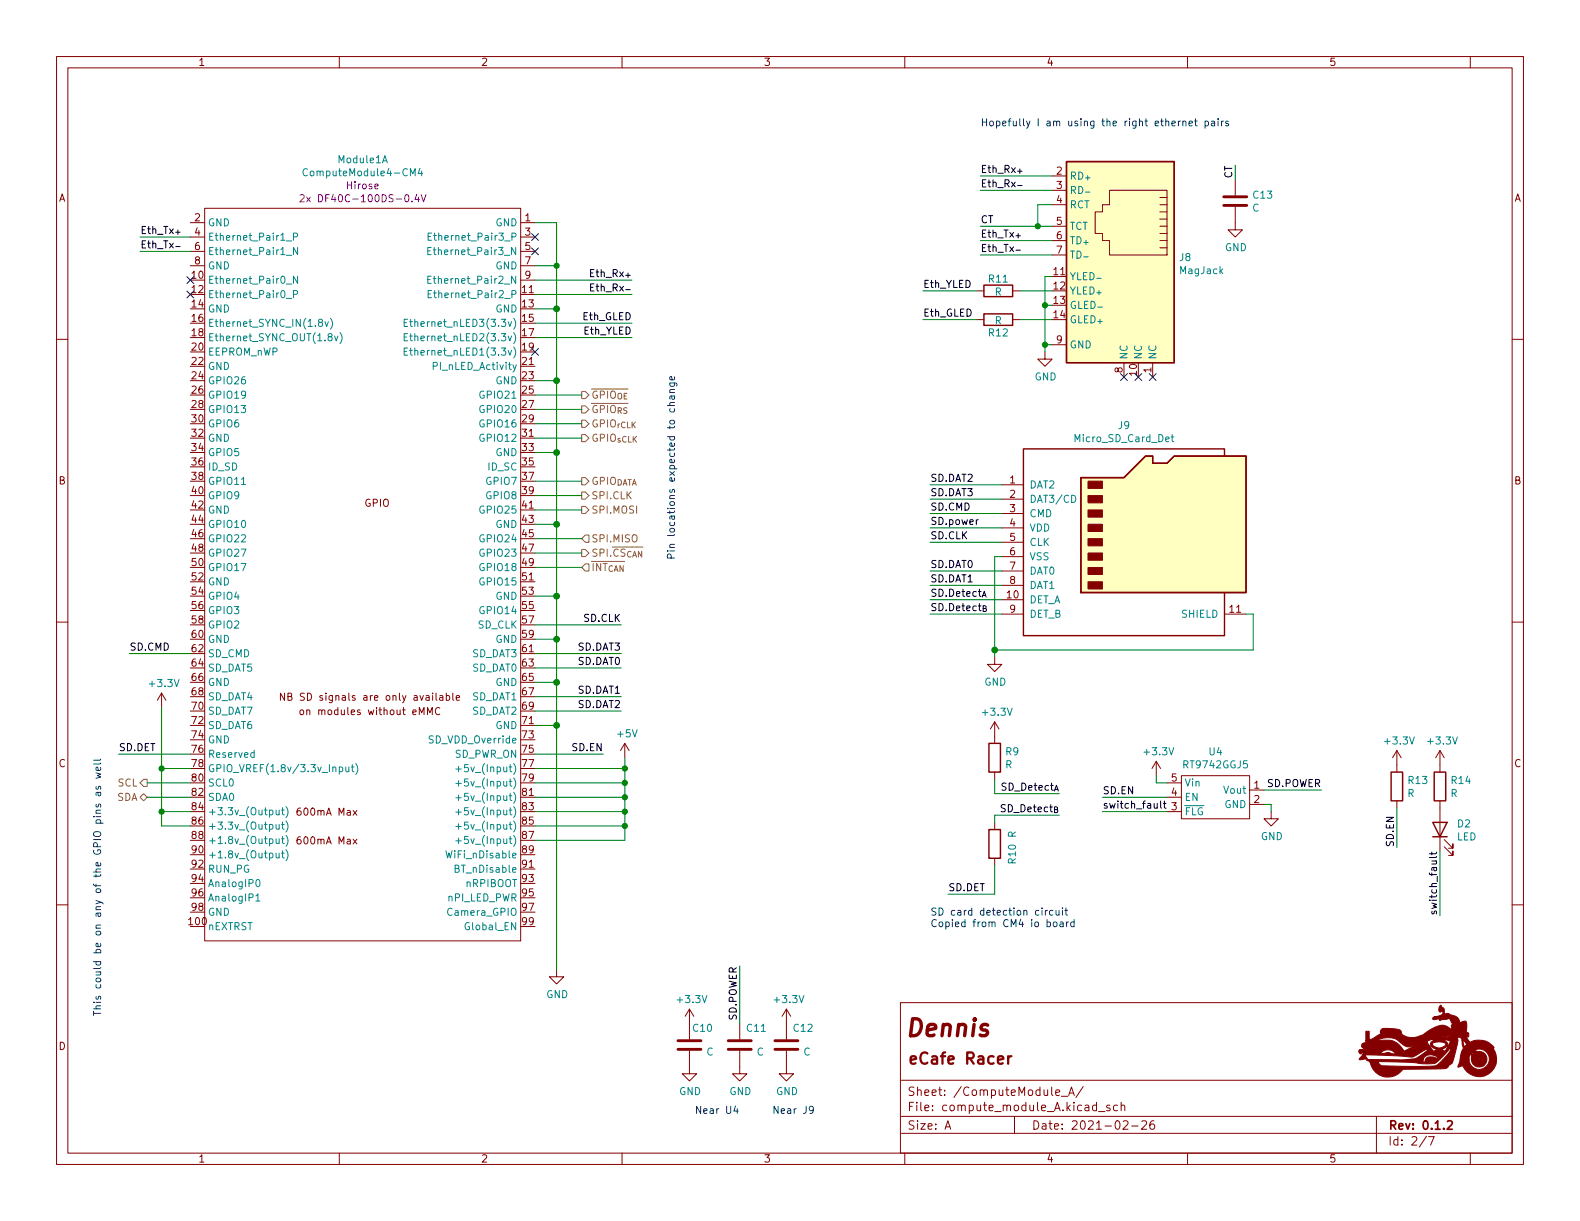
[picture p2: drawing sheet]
<svg xmlns="http://www.w3.org/2000/svg" width="279mm" height="216mm" viewBox="0 0 279 216" stroke-linecap="round" stroke-linejoin="round" font-family="sans-serif">
<g fill="none" stroke="#840000" stroke-width=".18">
<path d="M10 10h259.4v195.9h-259.4zM12 12h255.4v191.9h-255.4zM60 10v2M110 10v2M160 10v2M210 10v2M260 10v2M33.7 39.4h2.5M36.2 36.8h55.9v129.6h-55.9zM92.1 39.4h2.5M186.1 36.2h2.5M186.1 31.1h2.5"/>
<path d="M186.1 33.7h2.5M196.2 33.7h10.2v11.4h-10.2v-2.6h-1.3v-1.2h-1.2v-3.8h1.2v-1.3h1.3zM205.1 38.7h1.3M205.1 37.5h1.3M205.1 36.2h1.3M205.1 34.9h1.3M218.4 36.6v4h1.3l-1.3 1.3-1.2-1.3h1.2M218.4 31.8v2.7M10 60h2M33.7 41.9h2.5M33.7 44.5h2.5M33.7 47h2.5"/>
<path d="M92.1 52.1h2.5M92.1 41.9h2.5M92.1 44.5h2.5M92.1 47h2.5M92.1 49.5h2.5M172.7 51.4h1.3M172.7 56.5h1.3M179.1 51.4h1.2M179.1 56.5h1.2M186.1 40h2.5M186.1 42.5h2.5M186.1 45.1h2.5"/>
<path d="M186.1 48.9h2.5M205.1 43.8h1.3M205.1 42.5h1.3M205.1 41.3h1.3M205.1 40h1.3M267.4 60h2M92.1 64.8h2.5M92.1 77.5h2.5M184.8 62.2v1.3h1.3l-1.3 1.3-1.3-1.3h1.3M186.1 61h2.5M198.8 64.1v2.6M203.8 64.1v2.6"/>
<path d="M92.1 90.2h2.5M177.2 85.7h3.8M177.2 88.3h3.8M177.2 90.8h3.8M177.2 93.3h3.8M177.2 95.9h3.8M177.2 98.4h3.8M10 110h2M92.1 102.9h2.5M92.1 115.6h2.5M175.9 116.2v1.3h1.3l-1.3 1.2-1.3-1.2h1.3M177.2 106h3.8"/>
<path d="M177.2 108.6h3.8M177.2 101h3.8M177.2 103.5h3.8M216.5 108.6h3.8M267.4 110h2M28.6 122.6l-.8 1.2M28.6 122.6v2.5M28.6 122.6l.7 1.2M50.3 122.6v1.2l-.7-1.2v1.2M50.9 123.2l.6-.1 .1-.2-.1-.2-.6-.1v1.2h.5l.2-.1v-.3l-.3-.2M53.2 125.6l.3-.1 .2 .3v.3l-.2 .3-.3-.1-.2-.2zM75.6 126.4v-1.3l.4 .9 .4-.9v1.3"/>
<path d="M77.8 123h.5v.8M77.8 125.2a.6 .6 0 0 0-.9 .4 .6 .6 0 0 0 .6 .8l.3-.1M78.3 123.3h-.4l-.2 .2 .2 .3h.4M78.9 123h.4l.2 .2-.1 .6h-.5M78.9 122.6v1.2M80.1 122.6v1.1l.2 .1M80.7 123.4l.6-.1-.1-.3h-.3l-.2 .2v.6h.5M92.1 128.3h2.5M110.5 131.4l-.8 1.3M110.5 131.4v2.6M110.5 131.4l.8 1.3M175.9 127.6v3.8"/>
<path d="M175.9 136.5v1.3M175.9 127.6l-.8 1.3M175.9 127.6l.8 1.3M204.5 134.6l-.8 1.3M204.5 134.6v2.6M204.5 134.6l.7 1.3M206.4 138.4h2.5M208.9 137.2h12.1v7.6h-12.1zM221 139.7h2.5M247 132.7v3.8M247 132.7l-.7 1.3M247 132.7l.8 1.3"/>
<path d="M254.6 132.7v3.8M254.6 132.7l-.7 1.3M254.6 132.7l.8 1.3M10 160h2M62.4 148.4l.7 .8M62.4 143.3l.7 .9M63.1 148.4l-.7 .8M63.1 143.3l-.7 .9M92.1 141h2.5M92.1 153.7h2.5M175.9 145.4v1.3M175.9 151.8v1.2"/>
<path d="M206.4 141h2.5M206.4 143.5h2.5M221 142.2h2.5M224.8 143.5v1.3h1.3l-1.3 1.3-1.3-1.3h1.3M247 141.6v1.3M254.6 141.6v8.9M255.4 149.7l1.5 1.6v-.8v.8h-.7M255.4 148.5l1.5 1.5v-.8v.8h-.7M267.4 160h2M98.4 171.5v1.2h1.3l-1.3 1.3-1.2-1.3h1.2M121.9 178.4l-.7 1.3M121.9 178.4v5.4"/>
<path d="M121.9 178.4l.8 1.3M139.1 178.4l-.8 1.3M139.1 178.4v5.4M139.1 178.4l.7 1.3M159.2 177.3h108.2v26.6h-108.2zM121.9 185.8v4.1h1.3l-1.3 1.2-1.3-1.2h1.3M130.8 185.8v4.1h1.3l-1.3 1.2-1.3-1.2h1.3M130.8 181v2.8M139.1 185.8v4.1h1.2l-1.2 1.2-1.3-1.2h1.3M159.4 197.4h108M159.4 191h108M167.1 199.7l.5-1.5 .5 1.5"/>
<path d="M167.3 199.2h.7M179.4 197.4v3M186.7 193.2l.7-.1-.1-.3-.4-.1-.2 .2 .1 .7h.5M187.7 193.9h1.1M189 193.7l.5-1.5 .5 1.5M189.1 193.3h.7M191.5 192.1l-1.2 2M194.3 196.6h1.1M196.3 195.5l-.4-.1-.2 .2 .1 .2 .5 .2v.3h-.6M197.6 195.5l-.4-.1-.3 .3v.4l.1 .2h.6M198.3 195.6l.2-.2 .3 .1 .1 .9M198.3 194.9v1.5"/>
<path d="M198.6 198.3l.6-.1 .2 .1 .1 .3-1 1.1h1M200.1 199.1h1.2M201.9 198.3l.6-.1 .2 .1 .1 .3-1 1.1h1M204 198.2a.59 .59 0 0 0-.7 .6v.6l.2 .2 .4 .1 .2-.2 .1-.5-.2-.2-.4-.1-.3 .3M243.4 197.4v6.5M60 203.9v2M110 203.9v2M159.4 200.4h108M160 203.9v2M210 203.9v2M252.3 200.9l-1.3 1.9M252.6 201h1l-.6 1.5"/>
<path d="M260 203.9v2"/>
</g>
<path d="M256 198.3l.5-.1 .2 .1 .1 .3-.9 1.1h.9" fill="none" stroke="#840000" stroke-width=".3"/>
<path d="M178.3 186.8v1.3M178.9 186.8l-.4 .1-.2 .2" fill="none" stroke="#840000" stroke-width=".4"/>
<g fill="#840000" stroke="#840000" stroke-width=".18">
<path d="M241.5 182.4h.6v1.4h.3l1.7-1 .1-.1-.1-.5 .3-.3h2.3a.91 .91 0 0 1 1.1 .7l.2 .3 .3 .2a6.3 6.3 0 0 0 3.5 .4h3.6a1.04 1.04 0 0 0 1.3-1.1 1.5 1.5 0 0 1-1.8 1l-5.1 .1 1.7-.5a7.2 7.2 0 0 1 3.7-1.7l1.5 .6v-.7h.3l-.3-.4-.2-.4h.7l.3 .4h.3v.1l.1-.1h-.4l-.3-.4h-.7l-.3-.3-1.5 .3-.2-.2-1 .1-.2-.3 .3-.2h3.4l.7 .8 .1-.1-.8-.7h-3.4l3.2-.1-2.9 .1a1.34 1.34 0 0 0 1.3-.7l-.2-.3-.4 .2a.8 .8 0 0 1 .2-1.3l.4 .5a.52 .52 0 0 1 .2 .7l.1 .4 .6-.1 .6 .3a1.42 1.42 0 0 1 1.4 1.4l.6-.3h.6l.1 .8-.1 1 .4 .2v.4v.3l-.5-.1 .7 1.1a3.4 3.4 0 0 1 4.3 1l-.2 .1a3.1 3.1 0 0 1-1 4.6 3.1 3.1 0 0 1-4.4-1.6l-.8 .3 .4-1.4h1.6a1.79 1.79 0 0 0 2 1.8 1.79 1.79 0 0 0 1.5-2.2 1.79 1.79 0 0 0-2.3-1.3v.2l.3 .1a1.4 1.4 0 0 1 1.7 1.2 1.4 1.4 0 0 1-1.3 1.6 1.4 1.4 0 0 1-1.5-1.4h1.2l.1 .1 .2-.1-.2-.2-.1 .2h-1.2v-.7l-.2-.1-.2 .8h-1.6l.2-1.2h1.8l.2 .3 .1-.1-.2-.3-1.9 .1a1.05 1.05 0 0 0 .2-1.3l-.1-.8h.2l.3 1.1 .4-.4-.7-.9v.2h-.2a.58 .58 0 0 0-.8-.5 2.31 2.31 0 0 1-.1 1.8l-.8 2.6-.5 .4a1.19 1.19 0 0 1-1.5 .7l-6.7 .1a3.2 3.2 0 0 1-3.4 1.3 3.2 3.2 0 0 1-2.5-2.7h1.5l.4 .6 .4 .2h8.1a2.05 2.05 0 0 0 2.2-.8 5 5 0 0 0 1.7-2.2l-.1-.2-1.5 1.7a2.36 2.36 0 0 1-2.6 1.1h-.9a55.4 55.4 0 0 0-7.7-.4h-1.5l-.5-.2-.2-.3-.8 .2-.4-.1 .7-.8h.4l.5 .8 9.8 .1v.4l.3-.1a.99 .99 0 0 1 1.4-.8l.9 .3a1.52 1.52 0 0 0-2.6 .2h-2.9h.1a4.8 4.8 0 0 0 3.6-1.7l-.2-.2-.2 .1-1 .6a3 3 0 0 1-3 .6l-7.1-.3 .1-.2h2.9l1.4-.2 .9 .2h.5a1.67 1.67 0 0 0-2.8 0h-2.9v-.2l-.6 .2-.2-.4 .1-.3 .8-.2-.4-.4v-.4l.2-.1 1.1-.2-.6-.1v-.2l3.5-.1a3.2 3.2 0 0 1 3.3 2l1.6-.9h-.4a2.1 2.1 0 0 1-2.1-.8h4.9l1.2 1.7 .6-.3h.8l.6 .3 1-1.8-.9-.2-.1 .2a.58 .58 0 0 1 .4 .9 1.81 1.81 0 0 1-2.9-.1v-.4h.3a1.38 1.38 0 0 0 2.4 .2 1.66 1.66 0 0 0-2-.4l-.7 .2 .1-.2 .4-.3v-.1l-.2-.1-1 .4h-4.9l-.2-.2a3.3 3.3 0 0 0-3.6 0h-2.1z"/>
<path d="M192.4 102.9h2.5v1.2h-2.5z"/>
<path d="M192.4 100.3h2.5v1.3h-2.5z"/>
<path d="M192.4 97.8h2.5v1.3h-2.5z"/>
<path d="M192.4 95.3h2.5v1.2h-2.5z"/>
<path d="M192.4 92.7h2.5v1.3h-2.5z"/>
<path d="M192.4 90.2h2.5v1.2h-2.5z"/>
<path d="M192.4 87.6h2.5v1.3h-2.5z"/>
<path d="M192.4 85.1h2.5v1.3h-2.5z"/>
</g>
<path d="M216.4 36.3h4.1M216.4 34.8h4.1M119.9 185.5h4.1M119.9 184h4.1M128.8 185.5h4M128.8 184h4M137 185.5h4.1M137 184h4.1" fill="none" stroke="#840000" stroke-width=".51"/>
<g fill="#ffffc2" stroke="#ffffc2" stroke-width=".18">
<path d="M191.1 84.5h7.7l3.8-3.9h1.2v1.3h2.6l1.2-1.3h12.7v24.2h-29.2z"/>
<path d="M188.6 28.6h19v35.5h-19z"/>
</g>
<path d="M188.6 28.6h19v35.5h-19zM174 50.4h5.1v2.1h-5.1zM174 55.5h5.1v2h-5.1zM191.1 84.5h7.7l3.8-3.9h1.2v1.3h2.6l1.2-1.3h12.7v24.2h-29.2zM216.5 80.6v-1.2h-35.5v33h35.5v-7.6M174.9 131.4h2v5.1h-2zM246 136.5h2v5.1h-2zM253.6 136.5h2.1v5.1h-2.1zM174.9 146.7h2v5.1h-2zM253.4 145.4h2.5l-1.3 2.6zM253.4 148h2.5" fill="none" stroke="#840000" stroke-width=".25"/>
<g fill="none" stroke="#008484" stroke-width=".18">
<path d="M54.4 29.9a.6 .6 0 0 0-.9 .5 .6 .6 0 0 0 .6 .7l.3-.1M67.6 28.8l.5-1.3 .4 1.3M72.6 31.1v-1.3l.4 .9 .4-.9v1.3M74.3 29.8l-.3 .9h.7M74.6 30.2v.9M50.6 50.2h1M50.6 52.8h1M50.6 42.6h1M50.6 45.1h1M51.9 52h.6l.1-.2v-.3l-.7-.1v1.2M51.9 41.9l.6-.1 .1-.2v-.3l-.7-.1v1.3M52.6 48.8v1.3l-.7-1.3v1.3"/>
<path d="M52.6 43.8v1.2l-.7-1.2v1.2M57.5 56.9l.3 .8 .3-.8M58.4 56.3a1.46 1.46 0 0 1 0 1.9M59.2 59.4l.3 .9 .3-.9M60.1 58.8a1.46 1.46 0 0 1 0 1.9M71.5 57.1h.4M71.5 59.6h.4M72.1 56.5h-.6v1.2h.6M72.1 59h-.6v1.3h.6M72.4 56.9h.5M72.4 59.4h.5M72.6 56.5v1l.3 .2"/>
<path d="M72.6 59v1.1l.3 .2M75.6 44.4h.5M75.6 49.4h.5M75.7 52h.4M75.7 41.8h.4M76.3 43.8h-.7v1.2h.7M76.3 48.8h-.7v1.3h.7M76.3 51.4h-.6v1.2h.6M76.3 41.2h-.6v1.3h.6M71.5 62.1h.4M72.1 61.5h-.6v1.3h.6M72.4 62h.5"/>
<path d="M72.6 61.5v1.1l.3 .2M91.3 64.5l-.4 1.1-.2 .2M207.1 77.3h.5M207.3 76.8v1.1l.3 .2M42.7 85.7h.7M189.5 87.6a.64 .64 0 0 1 .7 .6 .64 .64 0 0 1-.7 .6zM44.9 133.1h-.3l-.3 .2 .2 .6h.4M44.9 132.7v1.2M60 135.7l.4-.1 .2 .3-.1 .5h-.5M61.2 135.6v.8l.3 .1 .2-.2M61.7 135.6v.9M62.1 135.6h.5"/>
<path d="M62.3 135.2v1.1l.3 .2M62.9 135a1.46 1.46 0 0 1 0 1.9M80.6 136h1M80.6 138.5h1M81.1 135.5v1M81.1 138v1M45.2 158.4l.4-.3v1.2M45.2 159.3h.8M45.4 155.6l.1-.1a.68 .68 0 0 1 .5 .6 .68 .68 0 0 1-.5 .7 .84 .84 0 0 1-.1-1.2zM48.8 143.2l.1 .8 .3 .1 .2-.1M48.8 145.8l.1 .8h.3l.2-.1M48.8 148.3l.1 .8 .3 .1 .2-.2"/>
<path d="M48.8 150.9l.1 .7 .3 .1 .2-.1M49.4 143.2v.9M49.4 145.8v.8M49.4 148.3v.9M49.4 150.9v.8M49.8 143.2h.5M49.8 145.8h.5M49.8 148.3h.5M49.8 150.9h.5M50 142.8v1.1l.3 .2M50 145.4v1l.3 .2M50 147.9v1.1l.3 .2"/>
<path d="M50 150.4v1.1l.3 .2M50.6 142.6a1.46 1.46 0 0 1 0 2M50.6 145.2a1.46 1.46 0 0 1 0 1.9M50.6 147.7a1.46 1.46 0 0 1 0 1.9M50.6 150.3a1.46 1.46 0 0 1 0 1.9M78.9 150.4l.3 1.3 .2-.9 .2 .9 .3-1.3M80.6 141.1h1M80.6 143.6h1M80.6 146.1h1M80.6 148.7h1M81.1 140.6v.9M81.1 143.1v1"/>
<path d="M81.1 145.7v.9M81.1 148.2v1"/>
</g>
<path d="M53.1 34.5l.5-.1 .2 .4-.8 .9h.8M54.2 34.8l.7 .9M54.9 34.8l-.7 .9M73.7 34.4l-.3 .9h.8M74 34.8v.9M74.5 34.4l.4 1.3 .4-1.3" fill="none" stroke="#840084" stroke-width=".18"/>
<path d="M102.9 74.3h.6l.6 .6-.6 .7h-.6zM102.9 76.8h.6l.6 .7-.6 .6h-.6zM102.9 71.8h.6l.6 .6-.6 .6h-.6zM102.9 69.2h.6l.6 .7-.6 .6h-.6zM102.9 89.5h.6l.6 .7-.6 .6h-.6zM102.9 84.5h.6l.6 .6-.6 .6h-.6zM102.9 87h.6l.6 .6-.6 .7h-.6zM102.9 97.2h.6l.6 .6-.6 .6h-.6zM103.5 94.6h.6v1.3h-.6l-.6-.6zM103.5 99.7h.6v1.3h-.6l-.6-.7zM25.4 137.8h.6v1.3h-.6l-.6-.7zM24.8 141l.6-.7 .6 .7-.6 .6z" fill="none" stroke="#848400" stroke-width=".18"/>
<path d="M173 91.9l-.4 .2M205.2 141.6v1.1l.2 .2M205.7 142.1h.5M205.9 141.6v1.1l.3 .2M253.2 150.7v.4M254 151.4l-.1 .2h-1.1M254 150.7l-.1 .3h-1.1" fill="none" stroke="#000" stroke-width=".18"/>
<g fill="none" stroke="#0000c2" stroke-width=".18">
<path d="M208.4 21.4v.9M208.7 21.4l-.3 .3M209.2 21.5l.2-.1 .3 .1v.8M209.2 21.4v.9M210.3 21.8l.6-.1-.1-.2-.4-.1-.1 .2v.6h.5M211.2 21.4h.5M211.4 21v1.1l.3 .2M213.1 21.5l.4-.1 .2 .3-.1 .5h-.5M213.1 21.4v1.3M214.3 21.5h.4l.1 .8M214.8 21.7l-.4 .1-.2 .2 .2 .3 .4-.1M215.4 21v.1"/>
<path d="M215.4 21.4v.9M216 21.4v.9M216.4 21.4l-.4 .3M217.2 21.5l-.3-.1-.2 .2 .1 .2 .4 .1v.3h-.5M118 71.7h1.3M118.4 67.7h1.1l.2 .3v.3M118.4 69.4h.9M118.5 72.3l-.1 .3 .3 .3 .5-.2v-.4M118.5 67.7l-.1 .4 .3 .2 .5-.1v-.5M118.7 70l.1 .4 .2 .2 .3-.2-.1-.4M119.2 66.6l.1 .4-.2 .2-.6-.1v-.5h.2l.2 .6M119.3 71.2h-.8l-.1 .3 .2 .2"/>
<path d="M119.3 70l-.8 .1v.5M119.3 68.9h-.8l-.1 .3 .2 .2M17.8 135.7v.4l-.2 .1h-.6v-.5l.3-.1 .1 .6M17.8 134.9l-.2 .2h-1.1M17.8 134.2l-.2 .2h-1.1M16.5 177.2h.2M16.5 178.8v.7M16.5 179.2h1.3M16.5 178.4h1.3M17 177.2h.8M17 176.2v.3l.1 .2 .2-.1 .2-.4h.3v.5M17 174.1v.4l.2 .2 .6-.1v-.5"/>
<path d="M17 173.1l.6-.2 .2 .2v.3l-.2 .2h-.4l-.2-.2zM17.8 177.8l-.8 .1v.3l.1 .2M184.3 160.6v.1M184.3 161v.8M184.9 161v.8M185.2 163.1l.3-.1 .3 .3-.2 .5h-.4M185.2 161l-.3 .2M186.2 161h-.4l-.2 .2 .1 .6h.5M186.3 163.1l.2-.1 .4 .1v.5l-.1 .2-.3 .1-.2-.2zM186.7 161l.1 .8h.3l.2-.1M187.3 161v.8M187.5 163.1h.4l.1 .8"/>
<path d="M187.9 160.6v.1M187.9 161v.8M188 163.3l-.4 .1-.2 .2 .2 .3 .4-.1M188.3 161h.5M188.5 160.6v1l.3 .2M188.6 163v.9M189 163l-.4 .3M189.9 163.1l-.3-.1-.3 .3 .2 .5h.4M189.9 162.6v1.3M123.9 195.6v1.3l-.7-1.3v1.3M137.6 195.6v1.3l-.7-1.3v1.3"/>
</g>
<g fill="none" stroke="#008400" stroke-width=".18">
<path d="M94.6 39.4h3.8v132.1M173.4 31.1h12.7M173.4 33.7h12.7M186.1 36.2h-2.6v3.8M24.8 41.9h8.9M24.8 44.5h8.9M94.6 59.7h17.2M94.6 49.5h17.2M94.6 52.1h17.2M94.6 57.2h17.2M94.6 47h3.8M94.6 54.6h3.8"/>
<path d="M163.2 51.4h9.5M163.2 56.5h9.5M173.4 40h12.7M173.4 42.5h12.7M173.4 45.1h12.7M180.3 51.4h5.8M180.3 56.5h5.8M184.8 54h1.3M186.1 48.9h-1.3v13.3M94.6 74.9h8.3M94.6 77.5h8.3M94.6 67.3h3.8"/>
<path d="M94.6 72.4h8.3M94.6 69.9h8.3M184.8 61h1.3M94.6 97.8h8.3M94.6 90.2h8.3M94.6 92.7h3.8M94.6 85.1h8.3M94.6 95.3h8.3M94.6 80h3.8M94.6 87.6h8.3M164.5 85.7h12.7M164.5 88.3h12.7"/>
<path d="M164.5 90.8h12.7M164.5 93.3h12.7M164.5 95.9h12.7M177.2 98.4h-1.3v17.8M22.9 115.6h10.8M94.6 110.5h15.3M94.6 100.3h8.3M94.6 105.4h3.8M94.6 113h3.8M94.6 115.6h15.3M94.6 118.1h15.3M164.5 108.6h12.7"/>
<path d="M164.5 103.5h12.7M164.5 101h12.7M164.5 106h12.7M220.3 108.6h1.3v6.3h-45.7M21 133.4h12.7M26 138.4h7.7M28.6 125.1v21h5.1M28.6 135.9h5.1M94.6 138.4h15.9M94.6 120.7h3.8M94.6 123.2h15.3M94.6 135.9h15.9"/>
<path d="M94.6 128.3h3.8M94.6 133.4h12.1M94.6 125.7h15.3M110.5 134v14.6h-15.9M175.9 137.8v2.5h11.4M204.5 137.2v1.2h1.9M223.5 139.7h10.2M26 141h7.7M28.6 143.5h5.1M94.6 143.5h15.9M94.6 141h15.9M94.6 146.1h15.9"/>
<path d="M175.9 153v5.1h-8.3M187.3 144.1h-11.4v1.3M194.9 143.5h11.5M194.9 141h11.5M223.5 142.2h1.3v1.3M247 142.9v7M254.6 150.5v11.4M130.8 170.8v10.2"/>
</g>
<g fill="none" stroke="#000084" stroke-width=".18">
<path d="M33 48.9l1.3 1.2M33 51.5l1.3 1.2M34.3 48.9l-1.3 1.2M34.3 51.5l-1.3 1.2M94 43.8l1.2 1.3M94 41.3l1.2 1.2M95.2 43.8l-1.2 1.3M95.2 41.3l-1.2 1.2M94 61.6l1.2 1.2M95.2 61.6l-1.2 1.2M198.1 66.1l1.3 1.2M199.4 66.1l-1.3 1.2"/>
<path d="M200.7 66.1l1.2 1.2M201.9 66.1l-1.2 1.2M203.2 66.1l1.2 1.2M204.4 66.1l-1.2 1.2"/>
</g>
<g fill="#008400" stroke="#008400" stroke-width=".18">
<circle cx="98.4" cy="80" r=".51"/>
<circle cx="98.4" cy="92.7" r=".51"/>
<circle cx="98.4" cy="54.6" r=".51"/>
<circle cx="28.6" cy="135.9" r=".46"/>
<circle cx="98.4" cy="128.3" r=".51"/>
<circle cx="28.6" cy="143.5" r=".46"/>
<circle cx="98.4" cy="67.3" r=".51"/>
<circle cx="98.4" cy="47" r=".46"/>
<circle cx="98.4" cy="120.7" r=".51"/>
<circle cx="110.5" cy="135.9" r=".46"/>
<circle cx="110.5" cy="138.4" r=".46"/>
<circle cx="110.5" cy="141" r=".46"/>
<circle cx="184.8" cy="54" r=".46"/>
<circle cx="184.8" cy="61" r=".46"/>
<circle cx="183.5" cy="40" r=".46"/>
<circle cx="98.4" cy="105.4" r=".51"/>
<circle cx="98.4" cy="113" r=".51"/>
<circle cx="110.5" cy="143.5" r=".46"/>
<circle cx="110.5" cy="146.1" r=".46"/>
<circle cx="175.9" cy="114.9" r=".51"/>
</g>
<text font-size="4.2" fill="#840000" x="159.9" y="183.3">Dennis</text>
<text font-size="2.8" fill="#840000" x="160.4" y="188.2">eCafe Racer</text>
<g font-size="2.1" fill="#840000">
<text x="160.4" y="196.5">File: compute_module_A.kicad_sch</text>
<text x="160.4" y="193.8">Sheet: /ComputeModule_A/</text>
<text x="160.4" y="199.7">Size: A</text>
<text x="182.4" y="199.7">Date: 2021-02-26</text>
<text x="245.4" y="199.7">Rev: 0.1.2</text>
<text x="245.4" y="202.5">Id: 2/7</text>
</g>
<g font-size="1.8" fill="#840000">
<text x="35" y="11.6">1</text>
<text x="85" y="11.6">2</text>
<text x="135" y="11.6">3</text>
<text x="185" y="11.6">4</text>
<text x="235" y="11.6">5</text>
<text x="10.3" y="35.6">A</text>
<text x="186.8" y="30.9">2</text>
<text x="186.8" y="33.4">3</text>
<text x="186.8" y="35.9">4</text>
<text x="267.7" y="35.6">A</text>
<text x="34.4" y="39.1">2</text>
<text x="92.9" y="39.1">1</text>
<text x="92.9" y="41.7">3</text>
<text x="186.8" y="39.8">5</text>
<text x="34.4" y="44.2">6</text>
<text x="34.4" y="46.7">8</text>
<text x="92.9" y="44.2">5</text>
<text x="92.9" y="46.7">7</text>
<text x="186.8" y="42.3">6</text>
<text x="186.8" y="44.8">7</text>
<text x="33.9" y="49.3">10</text>
<text x="33.9" y="51.8">12</text>
<text x="92.4" y="51.8">11</text>
<text x="92.9" y="49.3">9</text>
<text x="186.3" y="48.6">11</text>
<text x="186.3" y="51.2">12</text>
<text x="186.3" y="53.7">13</text>
<text x="33.9" y="54.4">14</text>
<text x="33.9" y="56.9">16</text>
<text x="33.9" y="59.4">18</text>
<text x="92.4" y="54.4">13</text>
<text x="92.4" y="56.9">15</text>
<text x="92.4" y="59.4">17</text>
<text x="186.3" y="56.3">14</text>
<text x="33.9" y="62">20</text>
<text x="33.9" y="64.5">22</text>
<text x="92.4" y="62">19</text>
<text x="92.4" y="64.5">21</text>
<text x="186.8" y="60.7">9</text>
<text x="198.5" y="65.9" transform="rotate(-90 198.5 65.9)">8</text>
<text x="203.6" y="65.9" transform="rotate(-90 203.6 65.9)">1</text>
<text x="33.9" y="67.1">24</text>
<text x="33.9" y="69.6">26</text>
<text x="92.4" y="67.1">23</text>
<text x="92.4" y="69.6">25</text>
<text x="201" y="66.4" transform="rotate(-90 201 66.4)">10</text>
<text x="33.9" y="72.1">28</text>
<text x="33.9" y="74.7">30</text>
<text x="33.9" y="77.2">32</text>
<text x="92.4" y="72.1">27</text>
<text x="92.4" y="74.7">29</text>
<text x="92.4" y="77.2">31</text>
<text x="33.9" y="79.8">34</text>
<text x="33.9" y="82.3">36</text>
<text x="92.4" y="79.8">33</text>
<text x="92.4" y="82.3">35</text>
<text x="10.3" y="85.7">B</text>
<text x="33.9" y="84.8">38</text>
<text x="33.9" y="87.4">40</text>
<text x="33.9" y="89.9">42</text>
<text x="64.5" y="89.6">GPIO</text>
<text x="92.4" y="84.8">37</text>
<text x="92.4" y="87.4">39</text>
<text x="92.4" y="89.9">41</text>
<text x="178.6" y="85.5">1</text>
<text x="178.6" y="88">2</text>
<text x="267.7" y="85.7">B</text>
<text x="33.9" y="92.5">44</text>
<text x="33.9" y="95">46</text>
<text x="92.4" y="92.5">43</text>
<text x="92.4" y="95">45</text>
<text x="178.6" y="90.6">3</text>
<text x="178.6" y="93.1">4</text>
<text x="178.6" y="95.6">5</text>
<text x="33.9" y="97.5">48</text>
<text x="33.9" y="100.1">50</text>
<text x="92.4" y="97.5">47</text>
<text x="92.4" y="100.1">49</text>
<text x="178.6" y="98.2">6</text>
<text x="178.6" y="100.7">7</text>
<text x="33.9" y="102.6">52</text>
<text x="33.9" y="105.2">54</text>
<text x="33.9" y="107.7">56</text>
<text x="92.4" y="102.6">51</text>
<text x="92.4" y="105.2">53</text>
<text x="92.4" y="107.7">55</text>
<text x="178.1" y="105.8">10</text>
<text x="178.6" y="103.3">8</text>
<text x="33.9" y="110.2">58</text>
<text x="33.9" y="112.8">60</text>
<text x="92.4" y="110.2">57</text>
<text x="92.4" y="112.8">59</text>
<text x="178.6" y="108.3">9</text>
<text x="217.5" y="108.3">11</text>
<text x="33.9" y="115.3">62</text>
<text x="33.9" y="117.9">64</text>
<text x="92.4" y="115.3">61</text>
<text x="92.4" y="117.9">63</text>
<text x="33.9" y="120.4">66</text>
<text x="33.9" y="122.9">68</text>
<text x="33.9" y="125.5">70</text>
<text x="51.7" y="123.9">NB SD signals are only available</text>
<text x="92.4" y="120.4">65</text>
<text x="92.4" y="122.9">67</text>
<text x="92.4" y="125.5">69</text>
<text x="33.9" y="128">72</text>
<text x="33.9" y="130.6">74</text>
<text x="54.2" y="126.4">on modules without eMMC</text>
<text x="92.4" y="128">71</text>
<text x="92.4" y="130.6">73</text>
<text x="10.3" y="135.6">C</text>
<text x="33.9" y="133.1">76</text>
<text x="33.9" y="135.6">78</text>
<text x="92.4" y="133.1">75</text>
<text x="92.4" y="135.6">77</text>
<text x="267.7" y="135.6">C</text>
<text x="33.9" y="138.2">80</text>
<text x="33.9" y="140.7">82</text>
<text x="33.9" y="143.3">84</text>
<text x="92.4" y="138.2">79</text>
<text x="92.4" y="140.7">81</text>
<text x="92.4" y="143.3">83</text>
<text x="207.2" y="143.3">3</text>
<text x="207.2" y="140.7">4</text>
<text x="207.2" y="138.2">5</text>
<text x="221.8" y="139.4">1</text>
<text x="221.8" y="142">2</text>
<text x="33.9" y="145.8">86</text>
<text x="33.9" y="148.3">88</text>
<text x="52.9" y="149.3">600mA Max</text>
<text x="52.9" y="144.2">600mA Max</text>
<text x="92.4" y="145.8">85</text>
<text x="92.4" y="148.3">87</text>
<text x="33.9" y="150.9">90</text>
<text x="33.9" y="153.4">92</text>
<text x="33.9" y="156">94</text>
<text x="92.4" y="150.9">89</text>
<text x="92.4" y="153.4">91</text>
<text x="92.4" y="156">93</text>
<text x="33.9" y="158.5">96</text>
<text x="33.9" y="161">98</text>
<text x="92.4" y="158.5">95</text>
<text x="92.4" y="161">97</text>
<text x="33.4" y="163.6">100</text>
<text x="92.4" y="163.6">99</text>
<text x="10.3" y="185.7">D</text>
<text x="267.7" y="185.7">D</text>
<text x="35" y="205.6">1</text>
<text x="85" y="205.6">2</text>
<text x="135" y="205.6">3</text>
<text x="185" y="205.6">4</text>
<text x="235" y="205.6">5</text>
</g>
<g font-size="1.8" fill="#0000c2">
<text x="173.4" y="22.3">Hopefully I am using the right ethernet pairs</text>
<text x="119.3" y="99.1" transform="rotate(-90 119.3 99.1)">Pin locations expected to change</text>
<text x="164.5" y="161.9">SD card detection circuit</text>
<text x="164.5" y="163.9">Copied from CM4 io board</text>
<text x="17.9" y="172.2" transform="rotate(-90 17.9 172.2)">This could be on any of the GPIO pins as well</text>
<text x="124.1" y="196.9">Near U4</text>
<text x="137.8" y="196.9">Near J9</text>
</g>
<g font-size="1.8" fill="#008484">
<text x="59.9" y="28.9">Module1A</text>
<text x="54.6" y="31.2">ComputeModule4-CM4</text>
<text x="189.1" y="31.8">RD_{+}</text>
<text x="189.1" y="34.3">RD_{-}</text>
<text x="221.7" y="35.1">C13</text>
<text x="36.7" y="40">GND</text>
<text x="87.6" y="40">GND</text>
<text x="189.1" y="36.8">RCT</text>
<text x="189.1" y="40.6">TCT</text>
<text x="221.4" y="37.4">C</text>
<text x="36.7" y="42.5">Ethernet_Pair1_P</text>
<text x="36.7" y="45.1">Ethernet_Pair1_N</text>
<text x="36.7" y="47.6">GND</text>
<text x="76.8" y="45.1">Ethernet_Pair3_N</text>
<text x="76.9" y="42.5">Ethernet_Pair3_P</text>
<text x="87.6" y="47.6">GND</text>
<text x="189.1" y="43.2">TD_{+}</text>
<text x="189.1" y="45.7">TD_{-}</text>
<text x="208.6" y="46.2">J8</text>
<text x="216.6" y="44.4">GND</text>
<text x="36.7" y="50.2">Ethernet_Pair0_N</text>
<text x="36.7" y="52.7">Ethernet_Pair0_P</text>
<text x="76.8" y="50.2">Ethernet_Pair2_N</text>
<text x="76.9" y="52.7">Ethernet_Pair2_P</text>
<text x="174.9" y="50">R11</text>
<text x="175.9" y="52.2">R</text>
<text x="189.1" y="49.5">YLED_{-}</text>
<text x="189.1" y="52.1">YLED_{+}</text>
<text x="208.7" y="48.5">MagJack</text>
<text x="36.7" y="55.2">GND</text>
<text x="36.7" y="57.8">Ethernet_SYNC_IN(1.8v)</text>
<text x="73.2" y="57.8">Ethernet_nLED3(3.3v)</text>
<text x="87.6" y="55.2">GND</text>
<text x="174.9" y="59.5">R12</text>
<text x="175.9" y="57.3">R</text>
<text x="189.1" y="54.6">GLED_{-}</text>
<text x="189.1" y="57.2">GLED_{+}</text>
<text x="36.7" y="60.3">Ethernet_SYNC_OUT(1.8v)</text>
<text x="36.7" y="62.9">EEPROM_nWP</text>
<text x="36.7" y="65.4">GND</text>
<text x="73.2" y="60.3">Ethernet_nLED2(3.3v)</text>
<text x="73.2" y="62.9">Ethernet_nLED1(3.3v)</text>
<text x="76.9" y="65.4">PI_nLED_Activity</text>
<text x="189.1" y="61.6">GND</text>
<text x="199.4" y="63.6" transform="rotate(-90 199.4 63.6)">NC</text>
<text x="201.9" y="63.6" transform="rotate(-90 201.9 63.6)">NC</text>
<text x="204.5" y="63.6" transform="rotate(-90 204.5 63.6)">NC</text>
<text x="36.7" y="67.9">GPIO26</text>
<text x="36.7" y="70.5">GPIO19</text>
<text x="85.2" y="70.5">GPIO21</text>
<text x="87.6" y="67.9">GND</text>
<text x="182.9" y="67.3">GND</text>
<text x="36.7" y="73">GPIO13</text>
<text x="36.7" y="75.6">GPIO6</text>
<text x="85.2" y="73">GPIO20</text>
<text x="85.2" y="75.6">GPIO16</text>
<text x="197.8" y="75.9">J9</text>
<text x="36.7" y="78.1">GND</text>
<text x="36.7" y="80.6">GPIO5</text>
<text x="36.7" y="83.2">ID_SD</text>
<text x="85.2" y="78.1">GPIO12</text>
<text x="86.4" y="83.2">ID_SC</text>
<text x="87.6" y="80.6">GND</text>
<text x="190.3" y="78.2">Micro_SD_Card_Det</text>
<text x="36.7" y="85.7">GPIO11</text>
<text x="36.7" y="88.3">GPIO9</text>
<text x="86.2" y="85.7">GPIO7</text>
<text x="86.2" y="88.3">GPIO8</text>
<text x="182" y="86.4">DAT2</text>
<text x="182" y="88.9">DAT3/CD</text>
<text x="36.7" y="90.8">GND</text>
<text x="36.7" y="93.3">GPIO10</text>
<text x="36.7" y="95.9">GPIO22</text>
<text x="85.2" y="90.8">GPIO25</text>
<text x="85.2" y="95.9">GPIO24</text>
<text x="87.6" y="93.3">GND</text>
<text x="182" y="91.4">CMD</text>
<text x="182" y="94">VDD</text>
<text x="36.7" y="98.4">GPIO27</text>
<text x="36.7" y="101">GPIO17</text>
<text x="85.2" y="98.4">GPIO23</text>
<text x="85.2" y="101">GPIO18</text>
<text x="182" y="96.5">CLK</text>
<text x="182" y="99.1">VSS</text>
<text x="182" y="101.6">DAT0</text>
<text x="36.7" y="103.5">GND</text>
<text x="36.7" y="106">GPIO4</text>
<text x="85.2" y="103.5">GPIO15</text>
<text x="87.6" y="106">GND</text>
<text x="182" y="106.7">DET_A</text>
<text x="182" y="104.1">DAT1</text>
<text x="36.7" y="108.6">GPIO3</text>
<text x="36.7" y="111.1">GPIO2</text>
<text x="36.7" y="113.7">GND</text>
<text x="84.5" y="111.1">SD_CLK</text>
<text x="85.2" y="108.6">GPIO14</text>
<text x="87.6" y="113.7">GND</text>
<text x="182" y="109.2">DET_B</text>
<text x="209" y="109.2">SHIELD</text>
<text x="36.7" y="116.2">SD_CMD</text>
<text x="36.7" y="118.7">SD_DAT5</text>
<text x="83.5" y="116.2">SD_DAT3</text>
<text x="83.5" y="118.7">SD_DAT0</text>
<text x="26.6" y="121.5">+3.3V</text>
<text x="36.7" y="121.3">GND</text>
<text x="36.7" y="123.8">SD_DAT4</text>
<text x="83.5" y="123.8">SD_DAT1</text>
<text x="87.6" y="121.3">GND</text>
<text x="174" y="121.2">GND</text>
<text x="36.7" y="126.4">SD_DAT7</text>
<text x="36.7" y="128.9">SD_DAT6</text>
<text x="36.7" y="131.4">GND</text>
<text x="76.1" y="131.4">SD_VDD_Override</text>
<text x="83.5" y="126.4">SD_DAT2</text>
<text x="87.6" y="128.9">GND</text>
<text x="109.3" y="130.4">+5V</text>
<text x="173.9" y="126.6">+3.3V</text>
<text x="245" y="131.6">+3.3V</text>
<text x="252.7" y="131.6">+3.3V</text>
<text x="36.7" y="134">Reserved</text>
<text x="36.7" y="136.5">GPIO_VREF(1.8v/3.3v_Input)</text>
<text x="80.4" y="134">SD_PWR_ON</text>
<text x="82.1" y="136.5">+5v_(Input)</text>
<text x="177.7" y="135.8">R</text>
<text x="177.9" y="133.5">R9</text>
<text x="202.5" y="133.5">+3.3V</text>
<text x="209.4" y="135.9">RT9742GGJ5</text>
<text x="213.8" y="133.6">U4</text>
<text x="36.7" y="139.1">SCL0</text>
<text x="36.7" y="141.6">SDA0</text>
<text x="82.1" y="139.1">+5v_(Input)</text>
<text x="82.1" y="141.6">+5v_(Input)</text>
<text x="209.4" y="141.6">EN</text>
<text x="209.4" y="139.1">Vin</text>
<text x="216.5" y="140.3">Vout</text>
<text x="216.5" y="142.9">GND</text>
<text x="248.9" y="140.9">R</text>
<text x="249.1" y="138.6">R13</text>
<text x="256.5" y="140.9">R</text>
<text x="256.7" y="138.6">R14</text>
<text x="36.7" y="144.1">+3.3v_(Output)</text>
<text x="36.7" y="146.7">+3.3v_(Output)</text>
<text x="36.7" y="149.2">+1.8v_(Output)</text>
<text x="82.1" y="144.1">+5v_(Input)</text>
<text x="82.1" y="146.7">+5v_(Input)</text>
<text x="82.1" y="149.2">+5v_(Input)</text>
<text x="179.6" y="148.2" transform="rotate(-90 179.6 148.2)">R</text>
<text x="209.4" y="144.1">~FLG</text>
<text x="222.9" y="148.5">GND</text>
<text x="257.6" y="148.6">LED</text>
<text x="257.7" y="146.3">D2</text>
<text x="36.7" y="151.8">+1.8v_(Output)</text>
<text x="36.7" y="154.3">RUN_PG</text>
<text x="79.5" y="151.8">WiFi_nDisable</text>
<text x="80.9" y="154.3">BT_nDisable</text>
<text x="179.6" y="152.7" transform="rotate(-90 179.6 152.7)">R10</text>
<text x="36.7" y="156.8">AnalogIP0</text>
<text x="36.7" y="159.4">AnalogIP1</text>
<text x="36.7" y="161.9">GND</text>
<text x="79.2" y="159.4">nPI_LED_PWR</text>
<text x="79.7" y="161.9">Camera_GPIO</text>
<text x="82.4" y="156.8">nRPIBOOT</text>
<text x="36.7" y="164.5">nEXTRST</text>
<text x="82.6" y="164.5">Global_EN</text>
<text x="96.6" y="176.5">GND</text>
<text x="120" y="177.4">+3.3V</text>
<text x="137.1" y="177.4">+3.3V</text>
<text x="122.6" y="182.4">C10</text>
<text x="132.1" y="182.4">C11</text>
<text x="140.4" y="182.4">C12</text>
<text x="124.9" y="186.6">C</text>
<text x="133.8" y="186.6">C</text>
<text x="142.1" y="186.6">C</text>
<text x="120.1" y="193.6">GND</text>
<text x="129" y="193.6">GND</text>
<text x="137.2" y="193.6">GND</text>
</g>
<g font-size="1.8" fill="#840084">
<text x="55" y="35.7">2x DF40C-100DS-0.4V</text>
<text x="61.4" y="33.5">Hirose</text>
</g>
<g font-size="1.8">
<text x="173.4" y="33.1">Eth_Rx_{-}</text>
<text x="173.4" y="30.6">Eth_Rx_{+}</text>
<text x="24.8" y="41.4">Eth_Tx_{+} 4</text>
<text x="173.4" y="39.5">CT</text>
<text x="24.8" y="43.9">Eth_Tx_{-}</text>
<text x="173.4" y="44.5">Eth_Tx_{-}</text>
<text x="173.4" y="42">Eth_Tx_{+}</text>
<text x="102.3" y="49">Eth_Rx_{+}</text>
<text x="102.7" y="51.5">Eth_Rx_{-}</text>
<text x="163.2" y="50.9">Eth_YLED</text>
<text x="103" y="56.6">Eth_GLED</text>
<text x="103.2" y="59.2">Eth_YLED</text>
<text x="163.2" y="56">Eth_GLED</text>
<text x="164.5" y="85.2">SD.DAT2</text>
<text x="164.5" y="87.7">SD.DAT3</text>
<text x="164.5" y="95.3">SD.CLK</text>
<text x="164.5" y="92.8">SD.power</text>
<text x="164.5" y="90.3">SD.CMD</text>
<text x="164.5" y="100.4">SD.DAT0</text>
<text x="164.5" y="103">SD.DAT1</text>
<text x="164.5" y="105.5">SD.Detect_{A}</text>
<text x="103.3" y="110">SD.CLK</text>
<text x="164.5" y="108">SD.Detect_{B}</text>
<text x="22.9" y="115">SD.CMD</text>
<text x="102.3" y="117.6">SD.DAT0</text>
<text x="102.3" y="115">SD.DAT3</text>
<text x="102.3" y="125.2">SD.DAT2</text>
<text x="102.3" y="122.7">SD.DAT1</text>
<text x="21" y="132.8">SD.DET</text>
<text x="101.3" y="132.8">SD.EN</text>
<text x="174.8" y="143.6">SD_Detect_{B}</text>
<text x="174.8" y="139.8">SD_Detect_{A}</text>
<text x="194.9" y="143">switch_fault</text>
<text x="194.9" y="140.4">SD.EN</text>
<text x="224" y="139.2">SD.POWER</text>
<text x="246.5" y="149.9" transform="rotate(-90 246.5 149.9)">SD.EN</text>
<text x="167.6" y="157.6">SD.DET</text>
<text x="254.1" y="161.9" transform="rotate(-90 254.1 161.9)">switch_fault</text>
<text x="130.3" y="180.4" transform="rotate(-90 130.3 180.4)">SD.POWER</text>
</g>
<text font-size="1.8" fill="#008400" x="217.9" y="31.6" transform="rotate(-90 217.9 31.6)">CT</text>
<g font-size="1.8" fill="#848400">
<text x="104.5" y="70.5">~GPIO_{OE}</text>
<text x="104.5" y="75.6">GPIO_{rCLK}</text>
<text x="104.5" y="73">~GPIO_{RS}</text>
<text x="104.5" y="78.1">GPIO_{sCLK}</text>
<text x="104.5" y="85.7">GPIO_{DATA}</text>
<text x="104.5" y="88.3">SPI.CLK</text>
<text x="104.5" y="90.8">SPI.MOSI</text>
<text x="104.5" y="95.9">SPI.MISO</text>
<text x="104.5" y="101">~INT_{CAN}</text>
<text x="104.5" y="98.4">SPI.~CS_{CAN}</text>
<text x="20.7" y="141.6">SDA</text>
<text x="20.8" y="139.1">SCL</text>
</g>
</svg>
